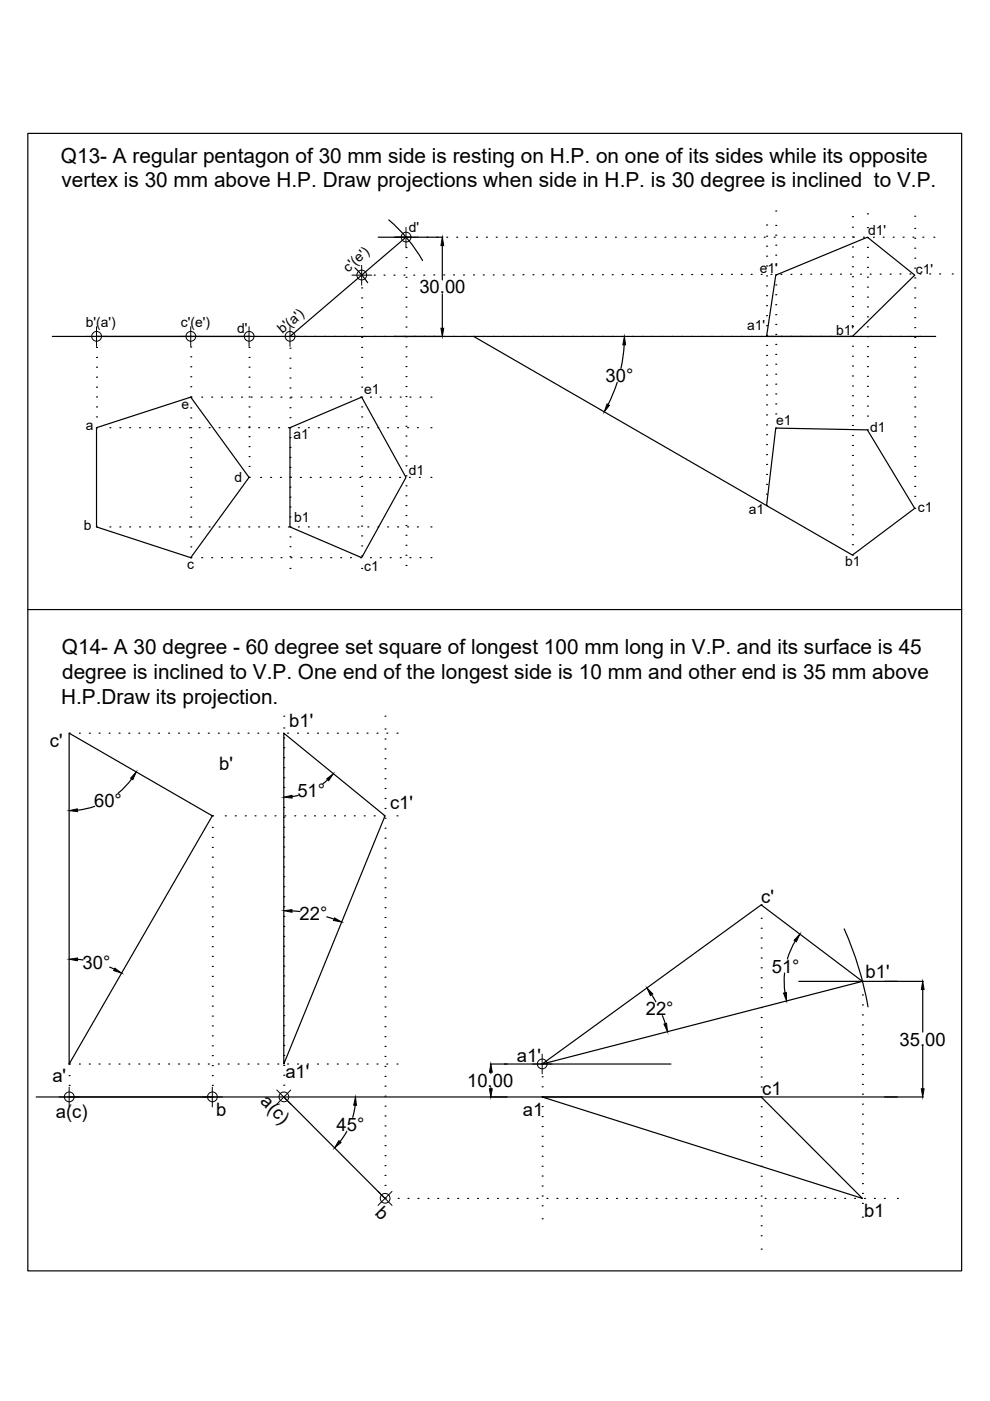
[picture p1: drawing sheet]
<svg xmlns="http://www.w3.org/2000/svg" width="210mm" height="297mm" viewBox="0 0 210 297" stroke-linecap="round" stroke-linejoin="round" font-family="sans-serif">
<!-- layer: 0 -->
<g fill="none" stroke="#000" stroke-width=".25">
<path d="M5.9 28.3h198v241.2h-198zM75.3 56.8l2.7 3.1M76.7 58.3h.1M79.3 58.3h.1M80.2 50.3h13.7M81.4 58.3h.1M82.4 46.6a32.4 32.4 0 0 1 7.2 8.6M83.5 58.3h.1M85.7 58.3h.1M86.1 58.8h.1M86.1 56.7h.1M86.1 54.6h.1"/>
<path d="M86.1 52.5h.1M86.1 50.3h.1M86.1 50.3l-24.6 21M87.7 58.3h.1M88.4 50.3h.1M89.8 58.3h.1M90.5 50.3h.1M92 58.3h.1M92.6 50.3h.1M93.8 52.1v7.3M94.1 58.3h.1M94.7 50.3h.1"/>
<path d="M96.2 58.3h.1M96.8 50.3h.1M98.3 58.3h.1M98.9 50.3h.1M100.4 58.3h.1M101 50.3h.1M102.5 58.3h.1M103.1 50.3h.1M104.6 58.3h.1M105.2 50.3h.1M106.7 58.3h.1M107.3 50.3h.1"/>
<path d="M108.8 58.3h.1M109.4 50.3h.1M110.9 58.3h.1M111.5 50.3h.1M113 58.3h.1M113.6 50.3h.1M115.1 58.3h.1M115.8 50.3h.1M117.2 58.3h.1M117.9 50.3h.1M119.3 58.3h.1M119.9 50.3h.1"/>
<path d="M121.4 58.3h.1M122.1 50.3h.1M123.5 58.3h.1M124.2 50.3h.1M125.6 58.3h.1M126.3 50.3h.1M127.7 58.3h.1M128.4 50.3h.1M129.8 58.3h.1M130.5 50.3h.1M131.9 58.2h.1M132.6 50.3h.1"/>
<path d="M134 58.2h.1M134.7 50.3h.1M136.1 58.2h.1M136.8 50.3h.1M138.2 58.2h.1M138.9 50.3h.1M140.3 58.2h.1M141 50.3h.1M142.4 58.2h.1M143.1 50.3h.1M144.5 58.2h.1M145.2 50.3h.1"/>
<path d="M146.7 58.2h.1M147.3 50.3h.1M148.8 58.2h.1M149.4 50.3h.1M150.8 58.2h.1M151.5 50.3h.1M153 58.2h.1M153.6 50.3h.1M155.1 58.2h.1M155.7 50.3h.1M157.2 58.2h.1M157.8 50.3h.1"/>
<path d="M159.3 58.2h.1M159.9 50.3h.1M161.4 58.2h.1M162 50.3h.1M162.5 47.7h.1M162.5 50.1h.1M162.5 52.2h.1M162.5 54.3h.1M162.5 56.4h.1M162.5 58.5h.1M163.5 58.2h.1M164.1 50.3h.1"/>
<path d="M164.5 44.7h.1M164.5 47.8h.1M164.5 49.9h.1M164.5 52h.1M164.5 54.1h.1M164.5 56.2h.1M164.5 58.3h.1M164.5 58.3l19.4-8 10 8-13.2 13h-18.2zM165.6 58.2h.1M166.2 50.3h.1M167.7 58.2h.1M168.3 50.3h.1"/>
<path d="M169.8 58.2h.1M170.4 50.3h.1M171.9 58.1h.1M172.6 50.3h.1M174 58.1h.1M174.6 50.3h.1M176.1 58.1h.1M176.8 50.3h.1M178.2 58.1h.1M178.9 50.3h.1M180.3 58.1h.1M180.7 45.9h.1"/>
<path d="M180.7 48.2h.1M180.7 50.2h.1M180.7 52.4h.1M180.7 54.5h.1M180.7 56.6h.1M180.7 58.7h.1M180.9 50.3h.1M182.4 58.1h.1M183.1 50.3h.1M183.9 45.3h.1M183.9 48.3h.1M183.9 50.4h.1"/>
<path d="M183.9 52.5h.1M183.9 54.6h.1M183.9 56.7h.1M183.9 58.8h.1M184.5 58.1h.1M185.2 50.3h.1M186.6 58.1h.1M187.3 50.3h.1M188.7 58.1h.1M189.4 50.3h.1M190.8 58.1h.1M191.5 50.3h.1"/>
<path d="M192.9 58.1h.1M193.6 50.3h.1M193.9 45.8h.1M193.9 48.4h.1M193.9 50.5h.1M193.9 52.6h.1M193.9 54.7h.1M193.9 56.9h.1M193.9 58.9h.1M195 58.1h.1M195.7 50.3h.1M197.1 58.1h.1"/>
<path d="M198 50.3h.1M199.2 58.1h.1M201.9 58.1h.1M11.1 71.3h187.1M20.5 71.3h.1M20.5 73.7h.1M20.5 75.8h.1M20.5 77.9h.1M20.5 80h.1M40.4 71.3h.1M40.4 73.6h.1M40.4 75.6h.1"/>
<path d="M40.4 77.8h.1M40.4 79.9h.1M52.8 71.3h.1M52.8 73.7h.1M52.8 75.8h.1M52.8 77.9h.1M52.8 80h.1M61.5 78.1h.1M61.5 75.9h.1M61.5 73.8h.1M61.5 71.3h.1M64.6 71.3h.1"/>
<path d="M66.7 71.3h.1M68.8 71.3h.1M70.9 71.3h.1M73 71.3h.1M75.1 71.3h.1M76.7 80h.1M76.7 77.9h.1M76.7 75.8h.1M76.7 73.7h.1M76.7 71.5h.1M76.7 69.5h.1M76.7 67.4h.1"/>
<path d="M76.7 65.2h.1M76.7 63.2h.1M76.7 61h.1M77.2 71.3h.1M79.3 71.3h.1M81.5 71.3h.1M83.5 71.3h.1M85.7 71.3h.1M86.1 79.8h.1M86.1 77.7h.1M86.1 75.6h.1M86.1 73.5h.1"/>
<path d="M86.1 71.4h.1M86.1 69.3h.1M86.1 67.2h.1M86.1 65.1h.1M86.1 63h.1M86.1 60.9h.1M87.8 71.3h.1M89.8 71.3h.1M92 71.3h.1M93.8 62.3v7.3M94.1 71.3h.1M96.2 71.3h.1"/>
<path d="M98.3 71.3h.1M100.4 71.3h.1M100.4 71.3l62.1 35.9M102.5 71.3h.1M104.6 71.3h.1M106.7 71.3h.1M108.8 71.3h.1M110.9 71.3h.1M113 71.3h.1M115.1 71.3h.1M117.2 71.3h.1M119.3 71.3h.1"/>
<path d="M121.4 71.3h.1M123.5 71.3h.1M125.6 71.3h.1M127.7 71.3h.1M129.8 71.3h.1M131.9 71.3h.1M132.3 73.1l-.6 5M134 71.3h.1M136.2 71.3h.1M138.2 71.3h.1M140.3 71.3h.1M142.5 71.3h.1"/>
<path d="M144.5 71.3h.1M146.7 71.3h.1M148.8 71.3h.1M150.8 71.3h.1M153 71.3h.1M155.1 71.3h.1M157.2 71.3h.1M159.3 71.3h.1M161.4 71.3h.1M162.5 60.6h.1M162.5 62.7h.1M162.5 64.8h.1"/>
<path d="M162.5 66.9h.1M162.5 69h.1M162.5 71.1h.1M162.5 73.2h.1M162.5 75.4h.1M162.5 77.4h.1M162.5 79.5h.1M163.5 71.3h.1M164.5 60.4h.1M164.5 62.5h.1M164.5 64.6h.1M164.5 66.7h.1"/>
<path d="M164.5 68.8h.1M164.5 70.9h.1M164.5 73h.1M164.5 75.1h.1M164.5 77.2h.1M164.5 79.3h.1M165.6 71.3h.1M167.7 71.3h.1M169.8 71.3h.1M171.9 71.3h.1M174 71.3h.1M176.1 71.3h.1"/>
<path d="M178.2 71.3h.1M180.3 71.3h.1M180.7 60.8h.1M180.7 62.9h.1M180.7 65h.1M180.7 67.1h.1M180.7 69.2h.1M180.7 71.3h.1M180.7 73.4h.1M180.7 75.5h.1M180.7 77.6h.1M180.7 79.7h.1"/>
<path d="M182.4 71.3h.1M183.9 60.9h.1M183.9 63h.1M183.9 65.1h.1M183.9 67.2h.1M183.9 69.3h.1M183.9 71.4h.1M183.9 73.5h.1M183.9 75.6h.1M183.9 77.7h.1M183.9 79.8h.1M184.5 71.3h.1"/>
<path d="M186.6 71.3h.1M188.7 71.3h.1M190.9 71.3h.1M192.9 71.3h.1M193.9 61h.1M193.9 63.2h.1M193.9 65.2h.1M193.9 67.4h.1M193.9 69.5h.1M193.9 71.5h.1M193.9 73.7h.1M193.9 75.8h.1"/>
<path d="M193.9 77.9h.1M193.9 80h.1M195 71.3h.1M198.2 71.3h.1M20.5 90.7l19.9-6.5 12.4 17-12.4 17-19.9-6.5zM20.5 82.1h.1M20.5 84.2h.1M20.5 86.3h.1M20.5 88.4h.1M20.5 90.7h.1M23.3 90.7h.1M25.4 90.7h.1"/>
<path d="M27.5 90.7h.1M29.6 90.7h.1M31.7 90.7h.1M33.8 90.7h.1M35.9 90.7h.1M38 90.7h.1M40.1 90.7h.1M40.4 82h.1M40.4 84.2h.1M40.4 86.5h.1M40.4 88.6h.1M40.4 90.7h.1"/>
<path d="M40.4 92.8h.1M40.4 94.9h.1M40.4 97h.1M40.4 99.1h.1M42.2 90.7h.1M42.8 84.2h.1M44.3 90.7h.1M44.9 84.2h.1M46.5 90.7h.1M47 84.2h.1M48.5 90.7h.1M49.1 84.2h.1"/>
<path d="M50.6 90.7h.1M51.2 84.2h.1M52.8 90.7h.1M52.8 82.1h.1M52.8 84.2h.1M52.8 86.3h.1M52.8 88.4h.1M52.8 90.5h.1M52.8 92.6h.1M52.8 94.7h.1M52.8 96.8h.1M52.8 98.9h.1"/>
<path d="M53.3 84.2h.1M54.8 90.7h.1M55.4 84.2h.1M57 90.7h.1M57.5 84.2h.1M59.1 90.7h.1M59.6 84.2h.1M61.1 90.7h.1M61.5 99.1h.1M61.5 97h.1M61.5 94.9h.1M61.5 92.8h.1"/>
<path d="M61.5 90.7h.1M61.5 88.6h.1M61.5 86.4h.1M61.5 84.4h.1M61.5 82.3h.1M61.5 80.1h.1M61.5 90.7l15.2-6.5 9.4 17-9.4 17-15.2-6.5zM61.7 84.2h.1M63.3 90.7h.1M63.8 84.2h.1M65.4 90.7h.1M65.9 84.2h.1"/>
<path d="M67.5 90.7h.1M68 84.2h.1M69.6 90.7h.1M70.1 84.2h.1M71.7 90.7h.1M72.2 84.2h.1M73.8 90.7h.1M74.3 84.2h.1M75.9 90.7h.1M76.4 84.2h.1M76.7 98.9h.1M76.7 96.8h.1"/>
<path d="M76.7 94.7h.1M76.7 92.6h.1M76.7 90.5h.1M76.7 88.4h.1M76.7 86.3h.1M76.7 84.2h.1M76.7 82.1h.1M78 90.7h.1M78.5 84.2h.1M80.1 90.7h.1M80.6 84.2h.1M82.2 90.7h.1"/>
<path d="M82.7 84.2h.1M84.3 90.7h.1M84.9 84.2h.1M86.1 98.8h.1M86.1 96.7h.1M86.1 94.6h.1M86.1 92.5h.1M86.1 90.4h.1M86.1 88.3h.1M86.1 86.1h.1M86.1 84.1h.1M86.1 82h.1"/>
<path d="M86.4 90.7h.1M86.9 84.2h.1M88.5 90.7h.1M89 84.2h.1M91.4 84.2h.1M91.4 90.7h.1M130.9 81.1l-2 4.6M162.5 81.7h.1M162.5 83.7h.1M162.5 85.9h.1M162.5 88h.1M162.5 90.1h.1"/>
<path d="M162.5 92.2h.1M162.5 94.3h.1M162.5 96.4h.1M162.5 98.5h.1M164.5 90.8l19.4 .3 10 16.7-13.2 9.9-18.2-10.5zM164.5 81.4h.1M164.5 83.5h.1M164.5 85.6h.1M164.5 87.8h.1M164.5 90.8h.1M180.7 81.8h.1M180.7 83.9h.1"/>
<path d="M180.7 86h.1M180.7 88.1h.1M180.7 90.2h.1M180.7 92.3h.1M180.7 94.4h.1M180.7 96.6h.1M180.7 98.6h.1M183.9 81.9h.1M183.9 84h.1M183.9 86.1h.1M183.9 88.2h.1M183.9 91.1h.1"/>
<path d="M193.9 82.1h.1M193.9 84.2h.1M193.9 86.3h.1M193.9 88.4h.1M193.9 90.5h.1M193.9 92.6h.1M193.9 94.7h.1M193.9 96.8h.1M193.9 98.9h.1M20.5 111.7h.1M23.3 111.7h.1M25.4 111.7h.1"/>
<path d="M27.5 111.7h.1M29.6 111.7h.1M31.7 111.7h.1M33.8 111.7h.1M35.9 111.7h.1M38 111.7h.1M40.1 111.7h.1M40.4 101.2h.1M40.4 103.3h.1M40.4 105.4h.1M40.4 107.5h.1M40.4 109.6h.1"/>
<path d="M40.4 111.7h.1M40.4 113.8h.1M40.4 116h.1M40.4 118.2h.1M42.2 111.7h.1M42.8 118.2h.1M44.3 111.7h.1M44.9 118.2h.1M46.5 111.7h.1M47 118.2h.1M48.5 111.7h.1M49.1 118.2h.1"/>
<path d="M50.6 111.7h.1M51.2 118.2h.1M52.8 111.7h.1M52.8 101.2h.1M53.3 118.2h.1M54.8 111.7h.1M55.3 101.2h.1M55.4 118.2h.1M57 111.7h.1M57.4 101.2h.1M57.5 118.2h.1M59.1 111.7h.1"/>
<path d="M59.5 101.2h.1M59.6 118.2h.1M61.1 111.7h.1M61.5 118h.1M61.5 115.9h.1M61.5 113.8h.1M61.5 111.7h.1M61.5 109.6h.1M61.5 107.5h.1M61.5 105.4h.1M61.5 103.3h.1M61.5 101.2h.1"/>
<path d="M61.6 101.2h.1M61.7 118.2h.1M63.3 111.7h.1M63.7 101.2h.1M63.8 118.2h.1M65.4 111.7h.1M65.8 101.2h.1M65.9 118.2h.1M67.5 111.7h.1M67.9 101.2h.1M68 118.2h.1M69.6 111.7h.1"/>
<path d="M70 101.2h.1M70.1 118.2h.1M71.7 111.7h.1M72.1 101.2h.1M72.2 118.2h.1M73.8 111.7h.1M74.2 101.2h.1M74.3 118.2h.1M75.9 111.7h.1M76.3 101.2h.1M76.4 118.2h.1M76.7 117.9h.1"/>
<path d="M76.7 115.7h.1M76.7 113.6h.1M76.7 111.5h.1M76.7 109.4h.1M76.7 107.3h.1M76.7 105.2h.1M76.7 103.1h.1M76.7 101h.1M78 111.7h.1M78.4 101.2h.1M78.5 118.2h.1M80.1 111.7h.1"/>
<path d="M80.5 101.2h.1M80.6 118.2h.1M82.2 111.7h.1M82.6 101.2h.1M82.7 118.2h.1M84.3 111.7h.1M84.7 101.2h.1M84.9 118.2h.1M86.1 119.9h.1M86.1 117.7h.1M86.1 115.6h.1M86.1 113.5h.1"/>
<path d="M86.1 111.4h.1M86.1 109.3h.1M86.1 107.2h.1M86.1 105.1h.1M86.1 103h.1M86.1 100.9h.1M86.4 111.7h.1M86.8 101.2h.1M86.9 118.2h.1M88.5 111.7h.1M88.9 101.2h.1M89 118.2h.1"/>
<path d="M91.4 101.2h.1M91.4 118.2h.1M91.4 111.7h.1M162.5 100.6h.1M162.5 102.7h.1M162.5 104.8h.1M162.5 107.2h.1M180.7 100.8h.1M180.7 102.9h.1M180.7 104.9h.1M180.7 107.1h.1M180.7 109.2h.1"/>
<path d="M180.7 111.3h.1M180.7 113.4h.1M180.7 115.5h.1M180.7 117.7h.1M193.9 101h.1M193.9 103.1h.1M193.9 105.2h.1M193.9 107.8h.1M5.9 129.2h198M61.5 120.5h.1M76.7 120.5h.1M14.7 155.4l30.3 17.6-30.3 52.6z"/>
<path d="M14.7 155.4h.1M16.8 155.4h.1M18.9 155.4h.1M21 155.4h.1M23.1 155.4h.1M25.2 155.4h.1M27.3 155.4h.1M29.4 155.4h.1M31.6 155.4h.1M33.6 155.4h.1M35.7 155.4h.1M37.9 155.4h.1"/>
<path d="M39.9 155.4h.1M42.1 155.4h.1M44.2 155.4h.1M46.3 155.4h.1M48.4 155.4h.1M50.5 155.4h.1M52.6 155.4h.1M54.7 155.4h.1M56.8 155.4h.1M58.9 155.4h.1M60.2 151.8h.1M60.2 154.3h.1"/>
<path d="M60.2 156.5h.1M60.2 158.5h.1M60.2 155.4l21.4 17.6-21.4 52.6zM61 155.4h.1M63.1 155.4h.1M65.2 155.4h.1M67.3 155.4h.1M69.4 155.4h.1M71.5 155.4h.1M73.6 155.4h.1M75.7 155.4h.1M77.8 155.4h.1"/>
<path d="M79.9 155.4h.1M81.6 151.8h.1M81.6 154.6h.1M81.6 156.7h.1M81.6 158.8h.1M82 155.4h.1M84.2 155.4h.1M20.1 171l-1.8 .5-1.9 .3M27.9 165.1l-1.5 1.9-1.4 1.2M45 179.7h.1M45 177.5h.1M45 175.4h.1"/>
<path d="M45 173h.1M47.8 173h.1M49.9 173h.1M52 173h.1M54.1 173h.1M56.2 173h.1M58.3 173h.1M60.2 160.7h.1M60.2 162.8h.1M60.2 164.9h.1M60.2 167h.1M60.2 169.1h.1"/>
<path d="M60.2 171.2h.1M60.2 173.3h.1M60.2 175.4h.1M60.2 177.5h.1M60.2 179.6h.1M60.4 173h.1M62.5 173h.1M63.2 168.7l-1.3 .2M64.6 173h.1M66.7 173h.1M68.8 173h.1M69.5 165.3l-1 .9"/>
<path d="M70.9 173h.1M73 173h.1M75.1 173h.1M77.2 173h.1M79.3 173h.1M81.4 173h.1M81.6 160.9h.1M81.6 163h.1M81.6 165.1h.1M81.6 167.2h.1M81.6 169.3h.1M81.6 171.4h.1"/>
<path d="M81.6 173.5h.1M81.6 175.6h.1M81.6 177.7h.1M81.6 179.8h.1M84.2 173h.1M45 198.6h.1M45 196.5h.1M45 194.4h.1M45 192.3h.1M45 190.2h.1M45 188.1h.1M45 186h.1"/>
<path d="M45 183.9h.1M45 181.7h.1M60.2 181.7h.1M60.2 183.8h.1M60.2 185.9h.1M60.2 188h.1M60.2 190.1h.1M60.2 192.2h.1M60.2 194.3h.1M60.2 196.4h.1M60.2 198.5h.1M61.9 193.1l1.7 .2"/>
<path d="M69.3 194.4l1.5 .5M81.6 181.9h.1M81.6 184h.1M81.6 186.1h.1M81.6 188.2h.1M81.6 190.3h.1M81.6 192.4h.1M81.6 194.5h.1M81.6 196.6h.1M81.6 198.8h.1M161.4 198.9h.1M161.4 196.8h.1"/>
<path d="M161.4 194.7h.1M161.4 191.9h.1M168.6 199.5l-1.1 2.1-.6 1.7M179 196.9a70.1 70.1 0 0 1 5 16.6M16.4 203.4l1.2 .1M23.3 205l1 .5M45 219.6h.1M45 217.5h.1M45 215.4h.1M45 213.3h.1M45 211.2h.1M45 209.1h.1"/>
<path d="M45 207h.1M45 204.9h.1M45 202.8h.1M45 200.7h.1M60.2 200.6h.1M60.2 202.7h.1M60.2 204.9h.1M60.2 206.9h.1M60.2 209h.1M60.2 211.2h.1M60.2 213.3h.1M60.2 215.3h.1"/>
<path d="M60.2 217.5h.1M60.2 219.6h.1M81.6 200.8h.1M81.6 202.9h.1M81.6 205.1h.1M81.6 207.2h.1M81.6 209.3h.1M81.6 211.4h.1M81.6 213.5h.1M81.6 215.6h.1M81.6 217.7h.1M81.6 219.8h.1"/>
<path d="M138.2 210.9l.9 1.5M140.4 215.3l.7 1.7M161.4 219.9h.1M161.4 217.8h.1M161.4 215.7h.1M161.4 213.6h.1M161.4 211.5h.1M161.4 209.4h.1M161.4 207.3h.1M161.4 205.2h.1M161.4 203.1h.1M161.4 201h.1"/>
<path d="M166.3 206.3v2.4l.1 1.8M169.3 208.1h26.5M182.9 208.1l-21.5-16.2-46.5 33.7M182.9 219.4h.1M182.9 217.3h.1M182.9 215.2h.1M182.9 213.1h.1M182.9 210.9h.1M182.9 208.1h.1M182.9 208.1l-68 17.5M195.6 209.8v9M7.7 232.6h188.1"/>
<path d="M14.7 232.6h.1M14.7 230.1h.1M14.7 228h.1M14.7 225.6h.1M16.8 225.6h.1M18.9 225.6h.1M21 225.6h.1M23.1 225.6h.1M25.2 225.6h.1M27.3 225.6h.1M29.4 225.6h.1M31.6 225.6h.1"/>
<path d="M33.6 225.6h.1M35.7 225.6h.1M37.9 225.6h.1M39.9 225.6h.1M42.1 225.6h.1M44.2 225.6h.1M45 232.6h.1M45 230.1h.1M45 228h.1M45 225.9h.1M45 223.8h.1M45 221.7h.1"/>
<path d="M46.3 225.6h.1M48.4 225.6h.1M50.5 225.6h.1M52.6 225.6h.1M54.7 225.6h.1M56.8 225.6h.1M58.9 225.6h.1M60.2 221.7h.1M60.2 223.8h.1M60.2 225.9h.1M60.2 228h.1M60.2 230.1h.1"/>
<path d="M60.2 232.6h.1M60.2 232.6l21.4 21.5M61 225.6h.1M63.1 225.6h.1M65.2 225.6h.1M67.3 225.6h.1M69.4 225.6h.1M71.5 225.6h.1M73.5 239.9l-1.4 2.1M73.6 225.6h.1M75.3 234.3l-.5 2.6M75.7 225.6h.1"/>
<path d="M77.8 225.6h.1M79.9 225.6h.1M81.6 221.9h.1M81.6 224h.1M81.6 226.1h.1M81.6 228.2h.1M81.6 230.3h.1M81.6 232.4h.1M81.6 234.5h.1M81.6 236.6h.1M81.6 238.7h.1M82 225.6h.1"/>
<path d="M84.2 225.6h.1M103.9 225.6h38.4M104.1 227.3v.3M104.1 230.6v.2M114.9 238.8h.1M114.9 236.7h.1M114.9 234.6h.1M114.9 232.5h.1M114.9 230.4h.1M114.9 228.3h.1M114.9 225.6h.1M114.9 232.6h46.5l21.5 21.5z"/>
<path d="M161.4 238.8h.1M161.4 236.8h.1M161.4 234.7h.1M161.4 232.5h.1M161.4 230.5h.1M161.4 228.3h.1M161.4 226.2h.1M161.4 224.2h.1M161.4 222h.1M182.9 238.3h.1M182.9 236.2h.1M182.9 234.1h.1"/>
<path d="M182.9 232h.1M182.9 229.9h.1M182.9 227.8h.1M182.9 225.7h.1M182.9 223.6h.1M182.9 221.5h.1M195.6 221.8v9M81.6 240.8h.1M81.6 242.9h.1M81.6 245h.1M81.6 247.1h.1M81.6 249.2h.1"/>
<path d="M81.6 251.3h.1M81.6 254.1h.1M84.4 254.1h.1M86.5 254.1h.1M88.6 254.1h.1M90.7 254.1h.1M92.8 254.1h.1M94.9 254.1h.1M97 254.1h.1M99.2 254.1h.1M101.2 254.1h.1M103.3 254.1h.1"/>
<path d="M105.5 254.1h.1M107.5 254.1h.1M109.7 254.1h.1M111.8 254.1h.1M113.8 254.1h.1M114.9 258.4h.1M114.9 255.7h.1M114.9 253.6h.1M114.9 251.5h.1M114.9 249.3h.1M114.9 247.3h.1M114.9 245.2h.1"/>
<path d="M114.9 243h.1M114.9 240.9h.1M116 254.1h.1M118.1 254.1h.1M120.2 254.1h.1M122.3 254.1h.1M124.4 254.1h.1M126.5 254.1h.1M128.6 254.1h.1M130.7 254.1h.1M132.8 254.1h.1M134.9 254.1h.1"/>
<path d="M137 254.1h.1M139.1 254.1h.1M141.2 254.1h.1M143.3 254.1h.1M145.4 254.1h.1M147.5 254.1h.1M149.6 254.1h.1M151.7 254.1h.1M153.9 254.1h.1M155.9 254.1h.1M158 254.1h.1M160.2 254.1h.1"/>
<path d="M161.4 259.9h.1M161.4 257.8h.1M161.4 255.7h.1M161.4 253.6h.1M161.4 251.5h.1M161.4 249.4h.1M161.4 247.3h.1M161.4 245.2h.1M161.4 243.1h.1M161.4 241h.1M162.2 254.1h.1M164.4 254.1h.1"/>
<path d="M166.5 254.1h.1M168.5 254.1h.1M170.7 254.1h.1M172.8 254.1h.1M174.9 254.1h.1M177 254.1h.1M179.1 254.1h.1M181.2 254.1h.1M182.9 258.1h.1M182.9 255.1h.1M182.9 253h.1M182.9 251h.1"/>
<path d="M182.9 248.8h.1M182.9 246.7h.1M182.9 244.6h.1M182.9 242.5h.1M182.9 240.4h.1M183.3 254.1h.1M185.4 254.1h.1M187.5 254.1h.1M190.3 254.1h.1M161.4 264.8h.1M161.4 262h.1"/>
</g>
<g fill="none" stroke="#000" stroke-width=".21">
<path d="M74.6 58.3h4.2M76.7 56.3v4.2M84 50.3h4.2M86.1 48.2v4.2M18.3 71.3h4.2M20.5 69.3v4.1M38.3 71.3h4.3M40.4 69.3v4.1M50.7 71.3h4.2M52.8 69.3v4.1M59.4 71.3h4.2M61.5 69.3v4.1"/>
<path d="M12.5 232.6h4.3M14.7 230.5v4.2M42.9 232.6h4.2M45 230.5v4.2M58.7 231.1l3 3M61.7 231.1l-3 3M112.9 225.6h4.2M114.9 223.5v4.2M80.2 252.6l2.9 3M83.1 252.6l-2.9 3"/>
<circle cx="76.7" cy="58.3" r="1.04"/>
<circle cx="86.1" cy="50.3" r="1.04"/>
<circle cx="20.5" cy="71.3" r="1.04"/>
<circle cx="40.5" cy="71.3" r="1.04"/>
<circle cx="52.8" cy="71.3" r="1.04"/>
<circle cx="61.5" cy="71.3" r="1.04"/>
<circle cx="14.7" cy="232.6" r="1.04"/>
<circle cx="45" cy="232.6" r="1.04"/>
<circle cx="60.2" cy="232.6" r="1.04"/>
<circle cx="115" cy="225.6" r="1.04"/>
<circle cx="81.7" cy="254.1" r="1.04"/>
</g>
<g fill="#000" stroke="#000" stroke-width=".21">
<path d="M93.8 50.3l.3 1.8h-.6zM93.5 69.6h.6l-.3 1.7zM132.4 71.3l.2 1.8h-.5zM128.7 85.6l.5 .3-1.1 1.4zM14.7 171.9l1.7-.4v.6zM28.9 163.7l-.7 1.6-.5-.3zM60.2 169l1.7-.4v.6zM69.3 165.1l1.4-1.1-1 1.5zM60.2 193.1l1.7-.2v.5zM70.9 194.6l1.5 .9-1.7-.3zM169.6 198l-.8 1.7-.4-.4zM14.7 203.4l1.7-.3v.6z"/>
<path d="M24.4 205.3l1.4 1-1.7-.5zM137.2 209.5l1.2 1.2-.5 .4zM140.8 217.1l.5-.1 .2 1.7zM166.1 210.6l.6-.2 .1 1.8zM195.6 208.1l.3 1.7h-.6zM75.4 232.6l.2 1.8-.6-.1zM104.1 225.6l.3 1.7h-.6zM103.8 230.8h.6l-.3 1.8zM195.3 230.8h.6l-.3 1.8zM71.9 241.9l.4 .3-1.4 1.2z"/>
</g>
<g font-size="4.4">
<text x="12.9" y="34.5">Q13- A regular pentagon of 30 mm side is resting on H.P. on one of its sides while its opposite</text>
<text x="13.1" y="39.7">vertex is 30 mm above H.P. Draw projections when side in H.P. is 30 degree is inclined to V.P.</text>
<text x="13.1" y="138.6">Q14- A 30 degree - 60 degree set square of longest 100 mm long in V.P. and its surface is 45</text>
<text x="13.2" y="143.9">degree is inclined to V.P. One end of the longest side is 10 mm and other end is 35 mm above</text>
<text x="13" y="149.2">H.P.Draw its projection.</text>
</g>
<g font-size="3.9">
<text x="88.9" y="62.2">30.00</text>
<text x="128.4" y="81">30°</text>
<text x="61.3" y="154.2">b1'</text>
<text x="10.6" y="158.3">c'</text>
<text x="46.5" y="163.2">b'</text>
<text x="20" y="171.1">60°</text>
<text x="63" y="169.1">51°</text>
<text x="82.7" y="171.6">c1'</text>
<text x="161.4" y="191.5">c'</text>
<text x="63.5" y="195.1">22°</text>
<text x="17.5" y="205.5">30°</text>
<text x="163.6" y="206.2">51°</text>
<text x="183.5" y="207.3">b1'</text>
<text x="136.9" y="215.3">22°</text>
<text x="190.7" y="221.7">35.00</text>
<text x="109.6" y="225.2">a1'</text>
<text x="11.1" y="229.4">a'</text>
<text x="55" y="233.7" transform="rotate(45 55 233.7)">a(c)</text>
<text x="60.5" y="228.6">a1'</text>
<text x="99" y="230.5">10.00</text>
<text x="161.6" y="232.1">c1</text>
<text x="11.8" y="237.1">a(c)</text>
<text x="45.8" y="236.6">b</text>
<text x="71.3" y="239.8">45°</text>
<text x="110.8" y="236.6">a1</text>
<text x="79.3" y="257.5" transform="rotate(45 79.3 257.5)">b</text>
<text x="183.2" y="258.1">b1</text>
</g>
<g font-size="2.9">
<text x="86.7" y="49.3">d'</text>
<text x="184.1" y="49.9">d1'</text>
<text x="73.8" y="57.8" transform="rotate(-41 73.8 57.8)">c'(e')</text>
<text x="161.1" y="57.8">e1'</text>
<text x="194.2" y="58.1">c1'</text>
<text x="18.2" y="69.3">b'(a')</text>
<text x="38.4" y="69.4">c'(e')</text>
<text x="50.3" y="70.6">d'</text>
<text x="59.9" y="70.9" transform="rotate(-41 59.9 70.9)">b'(a')</text>
<text x="158.4" y="70.1">a1'</text>
<text x="177.3" y="71">b1'</text>
<text x="77.2" y="83.5">e1</text>
<text x="38.5" y="86.8">e</text>
<text x="18.2" y="91.2">a</text>
<text x="62.2" y="93.1">a1</text>
<text x="164.6" y="90.1">e1</text>
<text x="184.5" y="91.7">d1</text>
<text x="86.7" y="100.8">d1</text>
<text x="49.7" y="102.1">d</text>
<text x="17.8" y="112.3">b</text>
<text x="62.4" y="110.6">b1</text>
<text x="158.8" y="108.9">a1</text>
<text x="194.6" y="108.6">c1</text>
<text x="39.7" y="120.6">c</text>
<text x="77.2" y="121">c1</text>
<text x="179.2" y="120.1">b1</text>
</g>
</svg>
